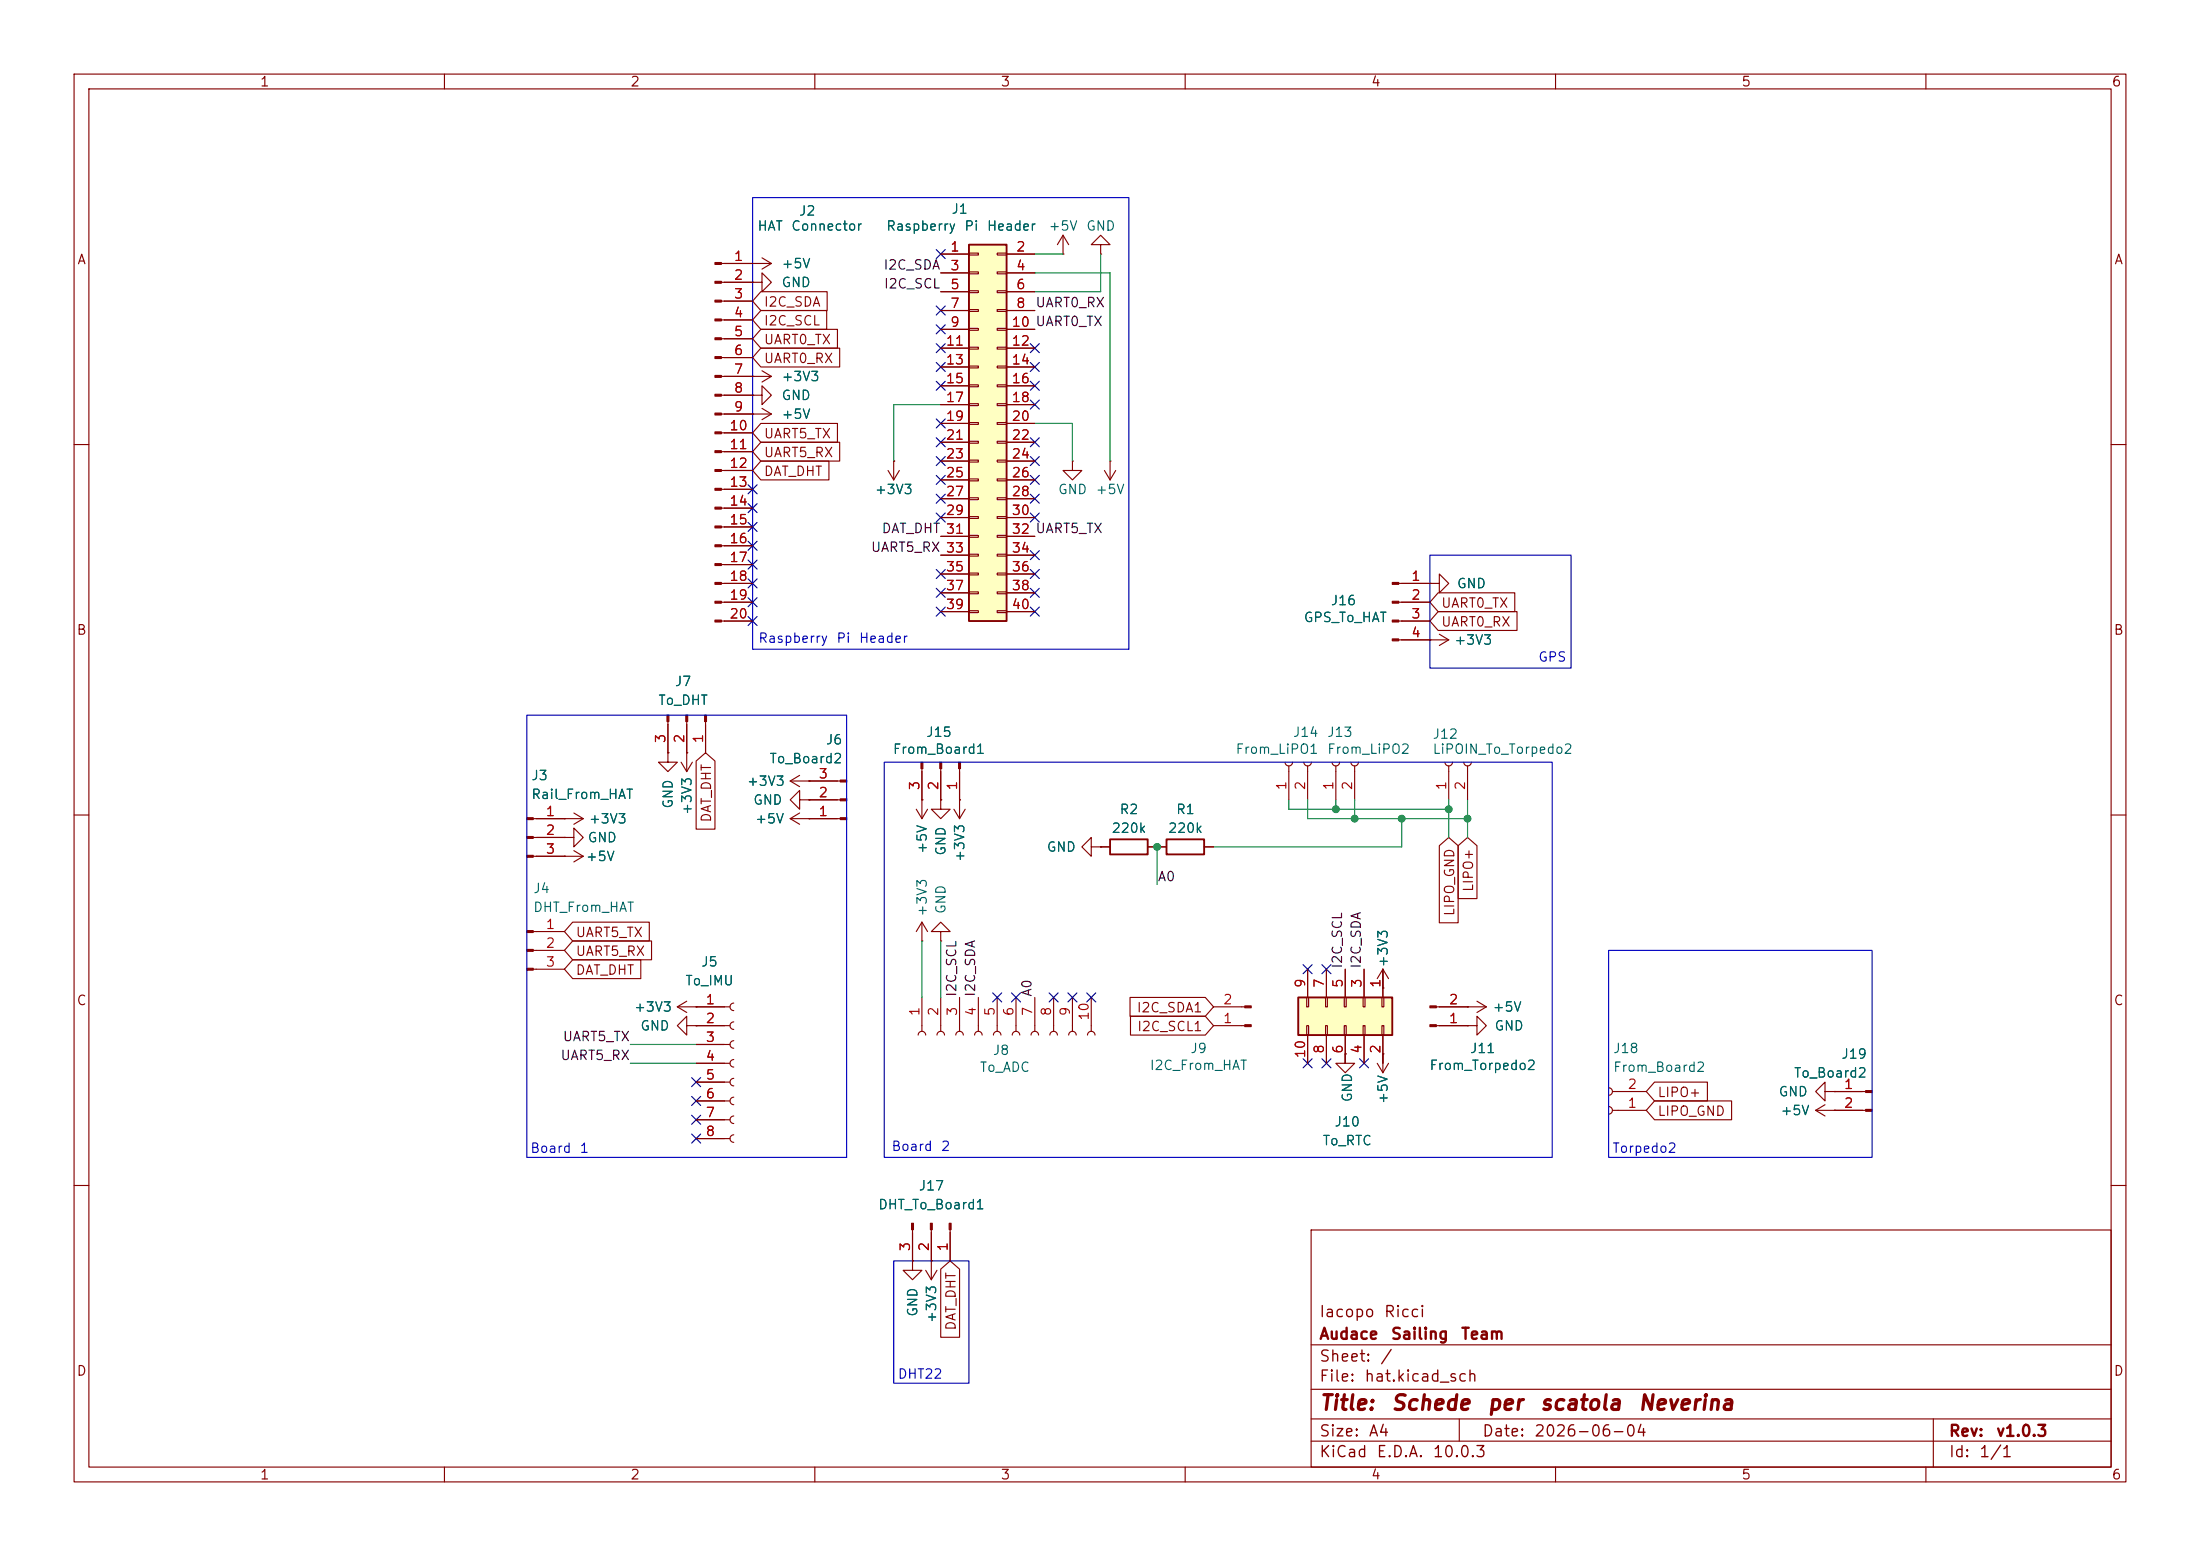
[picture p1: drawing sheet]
<svg xmlns="http://www.w3.org/2000/svg" width="297mm" height="210mm" viewBox="0 0 297 210" stroke-linecap="round" stroke-linejoin="round" font-family="sans-serif">
<g fill="none" stroke="#840000" stroke-width=".15">
<path d="M10 10h277v190h-277zM12 12h273v186h-273zM60 10v2M110 10v2M160 10v2M210 10v2M260 10v2M10 60h2M285 60h2M10 110h2M173.5 102.9a.51 .51 0 0 0 .5 .5 .51 .51 0 0 0 .5-.5M174 103.4v4.6"/>
<path d="M176 102.9a.51 .51 0 0 0 .5 .5 .51 .51 0 0 0 .5-.5M176.5 103.4v4.6M285 110h2M10 160h2M177 166h108v32h-108zM285 160h2M60 198v2M110 198v2M160 198v2M177 194.5h108M177 191.5h108M177 187.5h108"/>
<path d="M177 181.5h108M197 191.5v3M210 198v2M260 198v2M261 191.5v6.5"/>
</g>
<path d="M175.3 134.6h12.7v5.1h-12.7z" fill="#ffffc2"/>
<path d="M175.3 134.6h12.7v5.1h-12.7z" fill="none" stroke="#840000" stroke-width=".25"/>
<g fill="none" stroke="#840000" stroke-width=".15">
<path d="M101.6 35.6h.1M101.6 35.6h2.5M102.9 34.8l1.2 .8M104.1 35.6l-1.2 .7M143.5 34.3h.1M143.5 31.8l-.8 1.2M143.5 31.8l.8 1.2M143.5 31.8v2.5M72 110.5h6.7M72 113h4.2M72 115.6h4.2M76.2 110.5h.1"/>
<path d="M77.5 109.7l1.2 .8M78.7 110.5l-1.2 .8M107.9 108v-1.3l-1.2 1.3 1.2 1.2v-1.2h1.3M109.2 108h.1M124.5 103.7v4.3M127 103.7v4.3M129.5 103.7v4.3M176.4 134.6h.3v1.3h-.3zM176.4 138.4h.3v1.3h-.3zM176.5 130.8v3.8M176.5 139.7v3.8M178.9 134.6h.3v1.3h-.3z"/>
<path d="M178.9 138.4h.3v1.3h-.3zM179.1 130.8v3.8M179.1 139.7v3.8M181.5 134.6h.2v1.3h-.2zM181.5 138.4h.2v1.3h-.2zM181.6 130.8v3.8M181.6 139.7v3.8M184 134.6h.3v1.3h-.3zM184 138.4h.3v1.3h-.3zM184.1 130.8v3.8M184.1 139.7v3.8M186.6 134.6h.2v1.3h-.2z"/>
<path d="M186.6 138.4h.2v1.3h-.2zM186.7 130.8v3.8M186.7 139.7v3.8M123.2 170.2v1.3h1.3l-1.3 1.2-1.3-1.2h1.3M123.2 170.2h.1M123.2 166v4.2M125 171.5l.7 1.2M125.7 170.2h.1M125.7 166v6.7M126.5 171.5l-.8 1.2M128.3 166v4.2"/>
</g>
<g fill="#840000" stroke="#840000" stroke-width=".15">
<path d="M129.4 102.9h.3v.8h-.3z"/>
<path d="M126.9 102.9h.2v.8h-.2z"/>
<path d="M124.3 102.9h.3v.8h-.3z"/>
<path d="M71.1 110.4h.9v.2h-.9z"/>
<path d="M71.1 112.9h.9v.3h-.9z"/>
<path d="M71.1 115.4h.9v.3h-.9z"/>
<path d="M128.1 165.1h.3v.9h-.3z"/>
<path d="M125.6 165.1h.3v.9h-.3z"/>
<path d="M123.1 165.1h.2v.9h-.2z"/>
</g>
<path d="M130.8 33h5.1v50.8h-5.1z" fill="#ffffc2"/>
<path d="M130.8 33h5.1v50.8h-5.1zM149.9 113.3h5v2h-5zM157.5 113.3h5.1v2h-5.1z" fill="none" stroke="#840000" stroke-width=".25"/>
<g fill="none" stroke="#840000" stroke-width=".15">
<path d="M97.4 35.6h4.2M97.4 38.1h4.2M101.6 38.1h1.3v-1.3l1.2 1.3-1.2 1.3v-1.3M101.6 38.1h.1M101.6 35.6h.1M102.7 39.4h9v2.5h-9l-1.1-1.3zM127 34.3h3.8M127 36.8h3.8M127 39.4h3.8M130.8 34.2h1.3v.2h-1.3zM130.8 36.7h1.3v.3h-1.3zM130.8 39.2h1.3v.3h-1.3z"/>
<path d="M134.6 34.2h1.3v.2h-1.3zM134.6 36.7h1.3v.3h-1.3zM134.6 39.2h1.3v.3h-1.3zM135.9 34.3h3.8M135.9 36.8h3.8M135.9 39.4h3.8M148.6 33h1.3l-1.3-1.2-1.3 1.2h1.3v1.3M148.6 34.3h.1M97.4 40.6h4.2M97.4 43.2h4.2M97.4 45.7h4.2M97.4 48.3h4.2"/>
<path d="M97.4 50.8h6.7M97.4 53.3h4.2M97.4 55.9h6.7M97.4 58.4h4.2M101.6 50.8h.1M101.6 53.3h1.3v-1.2l1.2 1.2-1.2 1.3v-1.3M101.6 53.3h.1M101.6 55.9h.1M102.7 47h10.7v2.5h-10.7l-1.1-1.2zM102.7 41.9h8.9v2.6h-8.9l-1.1-1.3zM102.7 44.4h10.4v2.6h-10.4l-1.1-1.3zM102.7 57.1h10.4v2.6h-10.4l-1.1-1.3z"/>
<path d="M102.7 59.7h10.7v2.5h-10.7l-1.1-1.2zM102.9 50l1.2 .8M102.9 55.1l1.2 .8M104.1 50.8l-1.2 .8M104.1 55.9l-1.2 .7M127 41.9h3.8M127 44.5h3.8M127 47h3.8M127 49.5h3.8M127 52.1h3.8M127 54.6h3.8M127 57.2h3.8"/>
<path d="M127 59.7h3.8M130.8 41.8h1.3v.2h-1.3zM130.8 44.3h1.3v.3h-1.3zM130.8 46.9h1.3v.2h-1.3zM130.8 49.4h1.3v.3h-1.3zM130.8 51.9h1.3v.3h-1.3zM130.8 54.5h1.3v.2h-1.3zM130.8 57h1.3v.3h-1.3zM130.8 59.6h1.3v.2h-1.3zM134.6 41.8h1.3v.2h-1.3zM134.6 44.3h1.3v.3h-1.3zM134.6 46.9h1.3v.2h-1.3z"/>
<path d="M134.6 49.4h1.3v.3h-1.3zM134.6 51.9h1.3v.3h-1.3zM134.6 54.5h1.3v.2h-1.3zM134.6 57h1.3v.3h-1.3zM134.6 59.6h1.3v.2h-1.3zM135.9 41.9h3.8M135.9 44.5h3.8M135.9 47h3.8M135.9 49.5h3.8M135.9 52.1h3.8M135.9 54.6h3.8M135.9 57.2h3.8"/>
<path d="M135.9 59.7h3.8M97.4 61h4.2M97.4 63.5h4.2M97.4 66h4.2M97.4 68.6h4.2M97.4 71.1h4.2M97.4 73.7h4.2M97.4 76.2h4.2M97.4 78.7h4.2M102.7 62.2h9.2v2.6h-9.2l-1.1-1.3zM119.9 63.5l.7 1.3M120.6 62.2h.1"/>
<path d="M120.6 62.2v2.6M121.4 63.5l-.8 1.3M127 62.2h3.8M127 64.8h3.8M127 67.3h3.8M127 69.9h3.8M127 72.4h3.8M127 74.9h3.8M127 77.5h3.8M130.8 62.1h1.3v.3h-1.3zM130.8 64.6h1.3v.3h-1.3zM130.8 67.2h1.3v.2h-1.3z"/>
<path d="M130.8 69.7h1.3v.3h-1.3zM130.8 72.3h1.3v.2h-1.3zM130.8 74.8h1.3v.3h-1.3zM130.8 77.3h1.3v.3h-1.3zM130.8 79.9h1.3v.2h-1.3zM134.6 62.1h1.3v.3h-1.3zM134.6 64.6h1.3v.3h-1.3zM134.6 67.2h1.3v.2h-1.3zM134.6 69.7h1.3v.3h-1.3zM134.6 72.3h1.3v.2h-1.3zM134.6 74.8h1.3v.3h-1.3zM134.6 77.3h1.3v.3h-1.3z"/>
<path d="M134.6 79.9h1.3v.2h-1.3zM135.9 62.2h3.8M135.9 64.8h3.8M135.9 67.3h3.8M135.9 69.9h3.8M135.9 72.4h3.8M135.9 74.9h3.8M135.9 77.5h3.8M144.8 62.2v1.3h1.2l-1.2 1.3-1.3-1.3h1.3M144.8 62.2h.1M149.1 63.5l.8 1.3M149.9 62.2h.1"/>
<path d="M149.9 62.2v2.6M150.6 63.5l-.7 1.3M188.8 78.7h4.2M193 78.7h1.3v-1.2l1.3 1.2-1.3 1.3v-1.3M193 78.7h.1M90.2 97.4v4.2M92.7 97.4v6.7M95.2 97.4v4.2M97.4 81.3h4.2M97.4 83.8h4.2M127 80h3.8M127 82.6h3.8"/>
<path d="M130.8 82.4h1.3v.3h-1.3zM134.6 82.4h1.3v.3h-1.3zM135.9 80h3.8M135.9 82.6h3.8M188.8 81.3h4.2M188.8 83.8h4.2M188.8 86.4h6.8M193 86.4h.1M194.2 80h10.3v2.6h-10.3l-1.2-1.3zM194.2 82.5h10.6v2.6h-10.6l-1.2-1.3zM194.3 85.6l1.3 .8M195.6 86.4l-1.3 .7"/>
<path d="M72.4 115.6h6.3M72.4 110.5h3.8M72.4 113h3.8M76.2 115.6h.1M76.2 113h1.3v-1.2l1.2 1.2-1.2 1.3v-1.3M76.2 113h.1M76.2 110.5h.1M77.5 114.8l1.2 .8M78.7 115.6l-1.2 .7M90.2 101.6v1.3h-1.3l1.3 1.2 1.2-1.2h-1.2M90.2 101.6h.1M91.9 102.9l.8 1.2"/>
<path d="M92.7 101.6h.1M93.5 102.9l-.8 1.2M94 102.7l1.2-1.1 1.3 1.1v9.2h-2.5zM106.7 110.5h6.7M106.7 105.4h6.7M106.7 110.5l1.2 .8M106.7 105.4l1.2 .8M107.9 109.7l-1.2 .8M107.9 104.6l-1.2 .8M109.2 110.5h.1M109.2 105.4h.1M109.2 108h.1"/>
<path d="M109.2 108h4.2M123.7 109.2l.8 1.3M124.5 108h.1M124.5 104.1v6.4M125.2 109.2l-.7 1.3M127 108v1.2h1.3l-1.3 1.3-1.3-1.3h1.3M127 108h.1M127 104.1v3.9M128.8 109.2l.7 1.3M129.5 108h.1M129.5 104.1v6.4M130.3 109.2l-.8 1.3"/>
<path d="M147.3 114.3v-1.3l-1.3 1.3 1.3 1.3v-1.3h1.3M148.6 114.3h.1M148.6 114.3h1.3M154.9 114.3h2.6M162.6 114.3h1.2M179.8 102.9a.51 .51 0 0 0 .5 .5 .51 .51 0 0 0 .5-.5M180.3 103.4v4.6M182.4 102.9a.51 .51 0 0 0 .5 .5 .51 .51 0 0 0 .5-.5M182.9 103.4v4.6M194.3 114.1l1.3-1.1 1.3 1.1v10.4h-2.6zM195.1 102.9a.51 .51 0 0 0 .5 .5 .51 .51 0 0 0 .5-.5M195.6 103.4v4.6"/>
<path d="M196.8 114.1l1.3-1.1 1.3 1.1v7.2h-2.6zM197.6 102.9a.51 .51 0 0 0 .5 .5 .51 .51 0 0 0 .5-.5M198.1 103.4v4.6M72 125.7h4.2M72 128.3h4.2M72 130.8h4.2M77.3 127h10.7v2.5h-10.7l-1.1-1.2zM77.3 124.5h10.4v2.5h-10.4l-1.1-1.3zM77.3 129.5h9.2v2.6h-9.2l-1.1-1.3zM91.4 135.9h7.2M91.4 135.9l1.3 .8M92.7 138.4v-1.2l-1.3 1.2 1.3 1.3v-1.3h1.3"/>
<path d="M92.7 135.1l-1.3 .8M94 138.4h.1M94 135.9h.1M94 138.4h4.6M99.1 135.4a.51 .51 0 0 0-.5 .5 .51 .51 0 0 0 .5 .5M99.1 137.9a.51 .51 0 0 0-.5 .5 .51 .51 0 0 0 .5 .5M124 139.7a.51 .51 0 0 1 .5-.5 .51 .51 0 0 1 .5 .5M124.5 127h.1M124.5 124.5v2.5M124.5 134.6v4.6M124.5 124.5l-.8 1.2M124.5 124.5l.7 1.2"/>
<path d="M126.5 139.7a.51 .51 0 0 1 .5-.5 .51 .51 0 0 1 .5 .5M127 125.7h1.3l-1.3-1.2-1.3 1.2h1.3v1.3M127 127h.1M127 134.6v4.6M129 139.7a.51 .51 0 0 1 .5-.5 .51 .51 0 0 1 .5 .5M129.5 134.6v4.6M131.6 139.7a.51 .51 0 0 1 .5-.5 .51 .51 0 0 1 .5 .5M132.1 134.6v4.6M134.1 139.7a.51 .51 0 0 1 .5-.5 .51 .51 0 0 1 .5 .5M134.6 134.6v4.6M136.7 139.7a.51 .51 0 0 1 .5-.5 .51 .51 0 0 1 .5 .5M137.2 134.6v4.6"/>
<path d="M139.2 139.7a.51 .51 0 0 1 .5-.5 .51 .51 0 0 1 .5 .5M139.7 134.6v4.6M141.7 139.7a.51 .51 0 0 1 .5-.5 .51 .51 0 0 1 .5 .5M142.2 134.6v4.6M144.3 139.7a.51 .51 0 0 1 .5-.5 .51 .51 0 0 1 .5 .5M144.8 134.6v4.6M146.8 139.7a.51 .51 0 0 1 .5-.5 .51 .51 0 0 1 .5 .5M147.3 134.6v4.6M152.6 134.6h10.1l1.1 1.3-1.1 1.3h-10.1zM152.6 137.2h10.1l1.1 1.2-1.1 1.3h-10.1zM163.8 135.9h4.2M163.8 138.4h4.2"/>
<path d="M176.5 130.8v3.8M176.5 139.7v3.8M179.1 130.8v3.8M179.1 139.7v3.8M181.6 139.7v3.8h-1.3l1.3 1.3 1.3-1.3h-1.3v-1.3M181.6 130.8v3.8M184.1 130.8v3.8M184.1 139.7v3.8M186.7 133.4h.1M186.7 130.8v3.8M186.7 139.7v5.1M186.7 130.8l-.8 1.3"/>
<path d="M186.7 130.8l.8 1.3M193.9 135.9h6.8M193.9 138.4h4.2M198.1 135.9h.1M198.1 138.4h1.3v1.3l1.3-1.3-1.3-1.2v1.2M198.1 138.4h.1M199.4 135.1l1.3 .8M200.7 135.9l-1.3 .8M94 141h4.6M94 143.5h4.6M94 146.1h4.6M94 148.6h4.6"/>
<path d="M94 151.1h4.6M94 153.7h4.6M99.1 140.5a.51 .51 0 0 0-.5 .5 .51 .51 0 0 0 .5 .5M99.1 143a.51 .51 0 0 0-.5 .5 .51 .51 0 0 0 .5 .5M99.1 145.5a.51 .51 0 0 0-.5 .6 .51 .51 0 0 0 .5 .5M99.1 148.1a.51 .51 0 0 0-.5 .5 .51 .51 0 0 0 .5 .5M99.1 150.6a.51 .51 0 0 0-.5 .5 .51 .51 0 0 0 .5 .5M99.1 153.2a.51 .51 0 0 0-.5 .5 .51 .51 0 0 0 .5 .5M181.6 142.2h.1M185.9 143.5l.8 1.3M186.7 142.2h.1M187.5 143.5l-.8 1.3"/>
<path d="M217.2 149.4a.51 .51 0 0 1 .5 .5 .51 .51 0 0 1-.5 .5M217.2 146.8a.51 .51 0 0 1 .5 .5 .51 .51 0 0 1-.5 .5M217.7 149.9h4.5M217.7 147.3h4.5M223.4 148.6h10.4v2.5h-10.4l-1.2-1.2zM223.4 146h7.1v2.6h-7.1l-1.2-1.3zM245.1 149.9l1.3 .7M245.1 149.9h6.8M246.4 147.3v1.3l-1.3-1.3 1.3-1.2v1.2h1.2M246.4 149.1l-1.3 .8M247.6 147.3h.1M247.6 149.9h.1"/>
<path d="M247.6 147.3h4.3M123.2 170.2h.1M123.2 166.4v3.8M125.7 170.2h.1M125.7 166.4v3.8M127 171.3l1.3-1.1 1.2 1.1v9.2h-2.5zM128.3 166.4v3.8"/>
</g>
<g fill="#840000" stroke="#840000" stroke-width=".15">
<path d="M193 138.3h.9v.3h-.9z"/>
<path d="M193 135.8h.9v.2h-.9z"/>
<path d="M96.5 35.4h.9v.3h-.9z"/>
<path d="M96.5 38h.9v.2h-.9z"/>
<path d="M96.5 40.5h.9v.3h-.9z"/>
<path d="M96.5 43.1h.9v.2h-.9z"/>
<path d="M96.5 45.6h.9v.2h-.9z"/>
<path d="M96.5 48.1h.9v.3h-.9z"/>
<path d="M96.5 50.7h.9v.2h-.9z"/>
<path d="M96.5 53.2h.9v.3h-.9z"/>
<path d="M96.5 55.8h.9v.2h-.9z"/>
<path d="M96.5 58.3h.9v.2h-.9z"/>
<path d="M96.5 60.8h.9v.3h-.9z"/>
<path d="M96.5 63.4h.9v.2h-.9z"/>
<path d="M96.5 65.9h.9v.3h-.9z"/>
<path d="M96.5 68.5h.9v.2h-.9z"/>
<path d="M96.5 71h.9v.2h-.9z"/>
<path d="M96.5 73.5h.9v.3h-.9z"/>
<path d="M96.5 76.1h.9v.2h-.9z"/>
<path d="M96.5 78.6h.9v.3h-.9z"/>
<path d="M96.5 81.2h.9v.2h-.9z"/>
<path d="M96.5 83.7h.9v.2h-.9z"/>
<path d="M168 138.3h.9v.3h-.9z"/>
<path d="M168 135.8h.9v.2h-.9z"/>
<path d="M71.1 125.6h.9v.3h-.9z"/>
<path d="M71.1 128.1h.9v.3h-.9z"/>
<path d="M71.1 130.7h.9v.2h-.9z"/>
<path d="M95.1 96.5h.3v.9h-.3z"/>
<path d="M92.6 96.5h.2v.9h-.2z"/>
<path d="M90 96.5h.3v.9h-.3z"/>
<path d="M113.4 110.4h.9v.2h-.9z"/>
<path d="M113.4 107.8h.9v.3h-.9z"/>
<path d="M113.4 105.3h.9v.2h-.9z"/>
<path d="M251.9 147.2h.8v.2h-.8z"/>
<path d="M251.9 149.7h.8v.3h-.8z"/>
<path d="M188 78.6h.8v.3h-.8z"/>
<path d="M188 81.2h.8v.2h-.8z"/>
<path d="M188 83.7h.8v.2h-.8z"/>
<path d="M188 86.2h.8v.3h-.8z"/>
</g>
<g fill="none" stroke="#009600" stroke-width=".15">
<path d="M139.7 34.3h3.8M139.7 36.8h10.2v25.4M148.6 34.3v5.1h-8.9M127 54.6h-6.4v7.6M139.7 57.2h5.1v5M156.2 114.3v5.1M174 108v1.2h21.6M176.5 108v2.5h21.6M180.3 108v1.2M182.9 108v2.5M189.2 110.5v3.8h-25.4M195.6 108v5"/>
<path d="M198.1 108v5M124.5 127v7.6M127 127v7.6M186.7 130.8v2.6M85.1 143.5h8.9M85.1 141h8.9M181.6 142.2v1.3M186.7 142.2v1.3"/>
</g>
<g fill="none" stroke="#000084" stroke-width=".15">
<path d="M126.4 33.7l1.2 1.2M127.6 33.7l-1.2 1.2M126.4 43.8l1.2 1.3M126.4 41.3l1.2 1.2M126.4 51.5l1.2 1.2M126.4 59.1l1.2 1.2M126.4 56.5l1.2 1.3M126.4 48.9l1.2 1.2M126.4 46.4l1.2 1.2M127.6 59.1l-1.2 1.2M127.6 43.8l-1.2 1.3M127.6 41.3l-1.2 1.2"/>
<path d="M127.6 51.5l-1.2 1.2M127.6 56.5l-1.2 1.3M127.6 48.9l-1.2 1.2M127.6 46.4l-1.2 1.2M139.1 46.4l1.2 1.2M139.1 59.1l1.2 1.2M139.1 48.9l1.2 1.2M139.1 54l1.2 1.2M139.1 51.5l1.2 1.2M140.3 46.4l-1.2 1.2M140.3 59.1l-1.2 1.2M140.3 48.9l-1.2 1.2"/>
<path d="M140.3 54l-1.2 1.2M140.3 51.5l-1.2 1.2M101 70.5l1.2 1.2M101 65.4l1.2 1.2M101 73.1l1.2 1.2M101 68l1.2 1.2M101 78.1l1.2 1.2M101 75.6l1.2 1.2M102.2 70.5l-1.2 1.2M102.2 65.4l-1.2 1.2M102.2 73.1l-1.2 1.2M102.2 68l-1.2 1.2"/>
<path d="M102.2 78.1l-1.2 1.2M102.2 75.6l-1.2 1.2M126.4 61.6l1.2 1.2M126.4 69.2l1.2 1.3M126.4 66.7l1.2 1.2M126.4 76.9l1.2 1.2M126.4 79.4l1.2 1.2M126.4 64.2l1.2 1.2M127.6 61.6l-1.2 1.2M127.6 66.7l-1.2 1.2M127.6 64.2l-1.2 1.2M127.6 76.9l-1.2 1.2"/>
<path d="M127.6 79.4l-1.2 1.2M127.6 69.2l-1.2 1.3M139.1 74.3l1.2 1.2M139.1 61.6l1.2 1.2M139.1 64.2l1.2 1.2M139.1 79.4l1.2 1.2M139.1 66.7l1.2 1.2M139.1 69.2l1.2 1.3M139.1 76.9l1.2 1.2M140.3 74.3l-1.2 1.2M140.3 61.6l-1.2 1.2M140.3 64.2l-1.2 1.2"/>
<path d="M140.3 79.4l-1.2 1.2M140.3 66.7l-1.2 1.2M140.3 69.2l-1.2 1.3M140.3 76.9l-1.2 1.2M101 80.7l1.2 1.2M101 83.2l1.2 1.2M102.2 80.7l-1.2 1.2M102.2 83.2l-1.2 1.2M126.4 81.9l1.2 1.3M127.6 81.9l-1.2 1.3M139.1 81.9l1.2 1.3M140.3 81.9l-1.2 1.3"/>
<path d="M134 134l1.2 1.2M135.2 134l-1.2 1.2M136.6 134l1.2 1.2M137.8 134l-1.2 1.2M141.6 134l1.2 1.2M142.8 134l-1.2 1.2M144.2 134l1.2 1.2M145.4 134l-1.2 1.2M146.7 134l1.2 1.2M147.9 134l-1.2 1.2M175.9 130.2l1.2 1.2M177.1 130.2l-1.2 1.2"/>
<path d="M178.5 130.2l1.2 1.2M179.7 130.2l-1.2 1.2M93.4 150.5l1.2 1.2M93.4 145.4l1.2 1.3M93.4 148l1.2 1.2M93.4 153.1l1.2 1.2M94.6 150.5l-1.2 1.2M94.6 145.4l-1.2 1.3M94.6 148l-1.2 1.2M94.6 153.1l-1.2 1.2M175.9 142.9l1.2 1.2M177.1 142.9l-1.2 1.2"/>
<path d="M178.5 142.9l1.2 1.2M179.7 142.9l-1.2 1.2M183.5 142.9l1.3 1.2M184.8 142.9l-1.3 1.2"/>
</g>
<path d="M101.6 26.7h50.8v60.9h-50.8zM193 74.9h19.1v15.3h-19.1zM71.1 96.5h43.2v59.7h-43.2zM119.4 102.9h90.1v53.3h-90.1zM217.2 128.3h35.5v27.9h-35.5zM120.6 170.2h10.2v16.5h-10.2z" fill="none" stroke="#0000c2" stroke-width=".15"/>
<g fill="#009600" stroke="#009600" stroke-width=".14">
<circle cx="180.3" cy="109.2" r=".46"/>
<circle cx="182.9" cy="110.5" r=".46"/>
<circle cx="189.2" cy="110.5" r=".46"/>
<circle cx="198.1" cy="110.5" r=".46"/>
<circle cx="195.6" cy="109.2" r=".46"/>
<circle cx="156.2" cy="114.3" r=".46"/>
</g>
<g font-size="2" fill="#840000">
<text x="178" y="190.8">Title:</text>
<text x="187.7" y="190.8">Schede</text>
<text x="200.7" y="190.8">per</text>
<text x="207.7" y="190.8">scatola</text>
<text x="221" y="190.8">Neverina</text>
</g>
<g font-size="1.5" fill="#840000">
<text x="178" y="178.2">Iacopo</text>
<text x="186.7" y="178.2">Ricci</text>
<text x="178" y="184.2">Sheet:</text>
<text x="178" y="181.2">Audace</text>
<text x="186.2" y="184.2">/</text>
<text x="187.7" y="181.2">Sailing</text>
<text x="197.1" y="181.2">Team</text>
<text x="178" y="186.9">File:</text>
<text x="184.1" y="186.9">hat.kicad_sch</text>
<text x="178" y="197.1">KiCad</text>
<text x="178" y="194.3">Size:</text>
<text x="184.7" y="194.3">A4</text>
<text x="185.7" y="197.1">E.D.A.</text>
<text x="193.3" y="197.1">10.0.3</text>
<text x="200" y="194.3">Date:</text>
<text x="207" y="194.3">2026-06-04</text>
<text x="263" y="194.3">Rev:</text>
<text x="263" y="197.1">Id:</text>
<text x="267.1" y="197.1">1/1</text>
<text x="269.4" y="194.3">v1.0.3</text>
</g>
<g font-size="1.3" fill="#840000">
<text x="35" y="12">1</text>
<text x="85" y="12">2</text>
<text x="135" y="12">3</text>
<text x="185" y="12">4</text>
<text x="235" y="12">5</text>
<text x="285" y="12">6</text>
<text x="10.3" y="36">A</text>
<text x="285.3" y="36">A</text>
<text x="103" y="41.7">I2C_SDA</text>
<text x="103" y="44.2">I2C_SCL</text>
<text x="103" y="46.8">UART0_TX</text>
<text x="103" y="49.3">UART0_RX</text>
<text x="103" y="59.5">UART5_TX</text>
<text x="103" y="62">UART5_RX</text>
<text x="103" y="64.6">DAT_DHT</text>
<text x="194.5" y="82.3">UART0_TX</text>
<text x="10.3" y="86">B</text>
<text x="194.5" y="84.9">UART0_RX</text>
<text x="285.3" y="86">B</text>
<text x="96.3" y="111.1" transform="rotate(-90 96.3 111.1)">DAT_DHT</text>
<text x="196.6" y="123.7" transform="rotate(-90 196.6 123.7)">LIPO_GND</text>
<text x="199.2" y="120.5" transform="rotate(-90 199.2 120.5)">LIPO+</text>
<text x="77.6" y="129.3">UART5_RX</text>
<text x="77.6" y="126.8">UART5_TX</text>
<text x="77.6" y="131.9">DAT_DHT</text>
<text x="10.3" y="136">C</text>
<text x="153.4" y="137">I2C_SDA1</text>
<text x="285.3" y="136">C</text>
<text x="153.4" y="139.5">I2C_SCL1</text>
<text x="223.7" y="148.4">LIPO+</text>
<text x="223.7" y="150.9">LIPO_GND</text>
<text x="129.3" y="179.7" transform="rotate(-90 129.3 179.7)">DAT_DHT</text>
<text x="10.3" y="186">D</text>
<text x="285.3" y="186">D</text>
<text x="35" y="200">1</text>
<text x="85" y="200">2</text>
<text x="135" y="200">3</text>
<text x="185" y="200">4</text>
<text x="235" y="200">5</text>
<text x="285" y="200">6</text>
</g>
<g font-size="1.3" fill="#006464">
<text x="107.8" y="29.4">J2</text>
<text x="128.3" y="29.2">J1</text>
<text x="102.2" y="31.5">HAT</text>
<text x="106.7" y="31.5">Connector</text>
<text x="119.6" y="31.5">Raspberry</text>
<text x="130.1" y="31.5">Pi</text>
<text x="133.1" y="31.5">Header</text>
<text x="141.5" y="31.5">+5V</text>
<text x="146.6" y="31.5">GND</text>
<text x="105.4" y="36.5">+5V</text>
<text x="105.4" y="39.1">GND</text>
<text x="105.4" y="51.8">+3V3</text>
<text x="105.4" y="54.3">GND</text>
<text x="105.4" y="56.9">+5V</text>
<text x="118" y="67">+3V3</text>
<text x="142.7" y="67">GND</text>
<text x="147.8" y="67">+5V</text>
<text x="179.6" y="82">J16</text>
<text x="196.6" y="79.7">GND</text>
<text x="175.9" y="84.3">GPS_To_HAT</text>
<text x="196.2" y="87.3">+3V3</text>
<text x="88.8" y="95.5">To_DHT</text>
<text x="91" y="92.9">J7</text>
<text x="111.4" y="100.8">J6</text>
<text x="125" y="99.8">J15</text>
<text x="174.5" y="99.8">J14</text>
<text x="179.1" y="99.8">J13</text>
<text x="193.3" y="100">J12</text>
<text x="71.6" y="105.6">J3</text>
<text x="100.7" y="106.4">+3V3</text>
<text x="103.8" y="103.3">To_Board2</text>
<text x="120.4" y="102.1">From_Board1</text>
<text x="166.7" y="102.1">From_LiPO1</text>
<text x="179.1" y="102.1">From_LiPO2</text>
<text x="193.3" y="102.1">LiPOIN_To_Torpedo2</text>
<text x="71.6" y="108.2">Rail_From_HAT</text>
<text x="79.4" y="111.5">+3V3</text>
<text x="91.1" y="109.2" transform="rotate(-90 91.1 109.2)">GND</text>
<text x="93.7" y="110.1" transform="rotate(-90 93.7 110.1)">+3V3</text>
<text x="101.6" y="108.9">GND</text>
<text x="101.8" y="111.5">+5V</text>
<text x="150" y="112.7">220k</text>
<text x="151.1" y="110.2">R2</text>
<text x="157.6" y="112.7">220k</text>
<text x="158.7" y="110.2">R1</text>
<text x="79" y="116.5">+5V</text>
<text x="79.2" y="114">GND</text>
<text x="125.4" y="115.3" transform="rotate(-90 125.4 115.3)">+5V</text>
<text x="128" y="115.6" transform="rotate(-90 128 115.6)">GND</text>
<text x="130.5" y="116.4" transform="rotate(-90 130.5 116.4)">+3V3</text>
<text x="141.2" y="115.3">GND</text>
<text x="71.9" y="120.9">J4</text>
<text x="71.9" y="123.4">DHT_From_HAT</text>
<text x="125.4" y="123.8" transform="rotate(-90 125.4 123.8)">+3V3</text>
<text x="128" y="123.4" transform="rotate(-90 128 123.4)">GND</text>
<text x="94.6" y="130.8">J5</text>
<text x="187.7" y="130.7" transform="rotate(-90 187.7 130.7)">+3V3</text>
<text x="85.5" y="136.9">+3V3</text>
<text x="92.4" y="133.3">To_IMU</text>
<text x="201.4" y="136.9">+5V</text>
<text x="86.4" y="139.4">GND</text>
<text x="133.9" y="142.7">J8</text>
<text x="160.6" y="142.4">J9</text>
<text x="198.4" y="142.4">J11</text>
<text x="201.7" y="139.4">GND</text>
<text x="217.7" y="142.4">J18</text>
<text x="248.5" y="143.2">J19</text>
<text x="132.2" y="145">To_ADC</text>
<text x="155.1" y="144.7">I2C_From_HAT</text>
<text x="182.8" y="148.8" transform="rotate(-90 182.8 148.8)">GND</text>
<text x="187.7" y="149.1" transform="rotate(-90 187.7 149.1)">+5V</text>
<text x="192.9" y="144.7">From_Torpedo2</text>
<text x="217.7" y="145">From_Board2</text>
<text x="240" y="148.3">GND</text>
<text x="242.1" y="145.8">To_Board2</text>
<text x="178.5" y="154.9">To_RTC</text>
<text x="180.1" y="152.4">J10</text>
<text x="240.3" y="150.8">+5V</text>
<text x="123.9" y="161">J17</text>
<text x="118.5" y="163.5">DHT_To_Board1</text>
<text x="124.2" y="177.8" transform="rotate(-90 124.2 177.8)">GND</text>
<text x="126.7" y="178.7" transform="rotate(-90 126.7 178.7)">+3V3</text>
</g>
<g font-size="1.3" fill="#a90000">
<text x="99" y="35.5">1</text>
<text x="128.2" y="34.3">1</text>
<text x="137.1" y="34.3">2</text>
<text x="99" y="38.1">2</text>
<text x="99" y="40.6">3</text>
<text x="128.2" y="36.8">3</text>
<text x="128.2" y="39.3">5</text>
<text x="128.2" y="41.9">7</text>
<text x="137.1" y="36.8">4</text>
<text x="137.1" y="39.3">6</text>
<text x="137.1" y="41.9">8</text>
<text x="99" y="43.2">4</text>
<text x="99" y="45.7">5</text>
<text x="127.6" y="47">11</text>
<text x="128.2" y="44.4">9</text>
<text x="136.5" y="44.4">10 UART0_TX</text>
<text x="136.5" y="47">12</text>
<text x="136.5" y="44.4">10</text>
<text x="99" y="48.2">6</text>
<text x="99" y="50.8">7</text>
<text x="99" y="53.3">8</text>
<text x="127.6" y="49.5">13</text>
<text x="127.6" y="52">15</text>
<text x="136.5" y="49.5">14</text>
<text x="136.5" y="52">16</text>
<text x="98.4" y="58.4">10</text>
<text x="99" y="55.9">9</text>
<text x="127.6" y="54.6">17</text>
<text x="127.6" y="57.1">19</text>
<text x="127.6" y="59.7">21</text>
<text x="136.5" y="54.6">18</text>
<text x="136.5" y="57.1">20</text>
<text x="136.5" y="59.7">22</text>
<text x="98.4" y="60.9">11</text>
<text x="98.4" y="63.5">12</text>
<text x="127.6" y="62.2">23</text>
<text x="127.6" y="64.7">25</text>
<text x="136.5" y="62.2">24</text>
<text x="136.5" y="64.7">26</text>
<text x="98.4" y="66">13</text>
<text x="98.4" y="68.6">14</text>
<text x="98.4" y="71.1">15</text>
<text x="127.6" y="67.3">27</text>
<text x="127.6" y="69.8">29</text>
<text x="136.5" y="67.3">28</text>
<text x="136.5" y="69.8">30</text>
<text x="98.4" y="73.6">16</text>
<text x="98.4" y="76.2">17</text>
<text x="127.6" y="77.4">35</text>
<text x="127.6" y="72.4">31</text>
<text x="127.6" y="74.9">33</text>
<text x="136.5" y="72.4">32 UART5_TX</text>
<text x="136.5" y="74.9">34</text>
<text x="136.5" y="77.4">36</text>
<text x="136.5" y="72.4">32</text>
<text x="98.4" y="78.7">18</text>
<text x="98.4" y="81.3">19</text>
<text x="98.4" y="83.8">20</text>
<text x="127.6" y="80">37</text>
<text x="127.6" y="82.5">39</text>
<text x="136.5" y="80">38</text>
<text x="136.5" y="82.5">40</text>
<text x="190.4" y="78.7">1</text>
<text x="190.4" y="81.3">2</text>
<text x="190.4" y="83.8">3</text>
<text x="190.4" y="86.3">4</text>
<text x="90.1" y="100.4" transform="rotate(-90 90.1 100.4)">3</text>
<text x="92.7" y="100.4" transform="rotate(-90 92.7 100.4)">2</text>
<text x="95.2" y="100.4" transform="rotate(-90 95.2 100.4)">1</text>
<text x="110.4" y="107.9">2</text>
<text x="110.4" y="105.4">3</text>
<text x="124.4" y="106.8" transform="rotate(-90 124.4 106.8)">3</text>
<text x="127" y="106.8" transform="rotate(-90 127 106.8)">2</text>
<text x="129.5" y="106.8" transform="rotate(-90 129.5 106.8)">1</text>
<text x="174" y="106.8" transform="rotate(-90 174 106.8)">1</text>
<text x="176.5" y="106.8" transform="rotate(-90 176.5 106.8)">2</text>
<text x="180.3" y="106.8" transform="rotate(-90 180.3 106.8)">1</text>
<text x="182.9" y="106.8" transform="rotate(-90 182.9 106.8)">2</text>
<text x="195.6" y="106.8" transform="rotate(-90 195.6 106.8)">1</text>
<text x="198.1" y="106.8" transform="rotate(-90 198.1 106.8)">2</text>
<text x="73.6" y="110.5">1</text>
<text x="73.6" y="113">2</text>
<text x="110.4" y="110.5">1</text>
<text x="73.6" y="115.5">3</text>
<text x="73.6" y="125.7">1</text>
<text x="73.6" y="128.2">2</text>
<text x="73.6" y="130.8">3</text>
<text x="95.2" y="135.9">1</text>
<text x="124.4" y="137.2" transform="rotate(-90 124.4 137.2)">1</text>
<text x="127" y="137.2" transform="rotate(-90 127 137.2)">2</text>
<text x="129.5" y="137.2" transform="rotate(-90 129.5 137.2)">3</text>
<text x="132.1" y="137.2" transform="rotate(-90 132.1 137.2)">4</text>
<text x="134.6" y="137.2" transform="rotate(-90 134.6 137.2)">5</text>
<text x="137.1" y="137.2" transform="rotate(-90 137.1 137.2)">6</text>
<text x="139.7" y="137.2" transform="rotate(-90 139.7 137.2)">7</text>
<text x="142.2" y="137.2" transform="rotate(-90 142.2 137.2)">8</text>
<text x="144.8" y="137.2" transform="rotate(-90 144.8 137.2)">9</text>
<text x="147.3" y="137.8" transform="rotate(-90 147.3 137.8)">10</text>
<text x="165" y="135.9">2</text>
<text x="176.5" y="133.4" transform="rotate(-90 176.5 133.4)">9</text>
<text x="179" y="133.4" transform="rotate(-90 179 133.4)">7</text>
<text x="181.6" y="133.4" transform="rotate(-90 181.6 133.4)">5</text>
<text x="184.1" y="133.4" transform="rotate(-90 184.1 133.4)">3</text>
<text x="186.7" y="133.4" transform="rotate(-90 186.7 133.4)">1</text>
<text x="195.5" y="135.9">2</text>
<text x="95.2" y="138.4">2</text>
<text x="95.2" y="140.9">3</text>
<text x="95.2" y="143.5">4</text>
<text x="165" y="138.4">1</text>
<text x="176.5" y="142.9" transform="rotate(-90 176.5 142.9)">10</text>
<text x="179" y="142.3" transform="rotate(-90 179 142.3)">8</text>
<text x="181.6" y="142.3" transform="rotate(-90 181.6 142.3)">6</text>
<text x="184.1" y="142.3" transform="rotate(-90 184.1 142.3)">4</text>
<text x="186.7" y="142.3" transform="rotate(-90 186.7 142.3)">2</text>
<text x="195.5" y="138.4">1</text>
<text x="95.2" y="146">5</text>
<text x="95.2" y="148.6">6</text>
<text x="219.6" y="149.8">1</text>
<text x="219.6" y="147.3">2</text>
<text x="248.8" y="147.3">1</text>
<text x="248.8" y="149.8">2</text>
<text x="95.2" y="151.1">7</text>
<text x="95.2" y="153.6">8</text>
<text x="123.2" y="169" transform="rotate(-90 123.2 169)">3</text>
<text x="125.7" y="169" transform="rotate(-90 125.7 169)">2</text>
<text x="128.2" y="169" transform="rotate(-90 128.2 169)">1</text>
</g>
<g font-size="1.3" fill="#0f0f0f">
<text x="119.2" y="36.7">I2C_SDA</text>
<text x="119.2" y="39.2">I2C_SCL</text>
<text x="139.7" y="41.8">UART0_RX</text>
<text x="117.5" y="74.8">UART5_RX 33</text>
<text x="118.9" y="72.3">DAT_DHT 31</text>
<text x="156.2" y="119.3">A0</text>
<text x="181.5" y="130.8" transform="rotate(-90 181.5 130.8)">I2C_SCL</text>
<text x="184" y="130.8" transform="rotate(-90 184 130.8)">I2C_SDA</text>
<text x="129.4" y="134.6" transform="rotate(-90 129.4 134.6)">I2C_SCL</text>
<text x="132" y="134.6" transform="rotate(-90 132 134.6)">I2C_SDA</text>
<text x="139.6" y="134.6" transform="rotate(-90 139.6 134.6)">A0</text>
<text x="75.6" y="143.4">UART5_RX</text>
<text x="75.9" y="140.8">UART5_TX</text>
</g>
<g font-size="1.3" fill="#0000c2">
<text x="102.3" y="87.1">Raspberry</text>
<text x="112.8" y="87.1">Pi</text>
<text x="115.9" y="87.1">Header</text>
<text x="207.6" y="89.6">GPS</text>
<text x="71.5" y="155.9">Board</text>
<text x="78.2" y="155.9">1</text>
<text x="120.3" y="155.7">Board</text>
<text x="126.9" y="155.7">2</text>
<text x="217.6" y="155.9">Torpedo2</text>
<text x="121.1" y="186.4">DHT22</text>
</g>
</svg>
